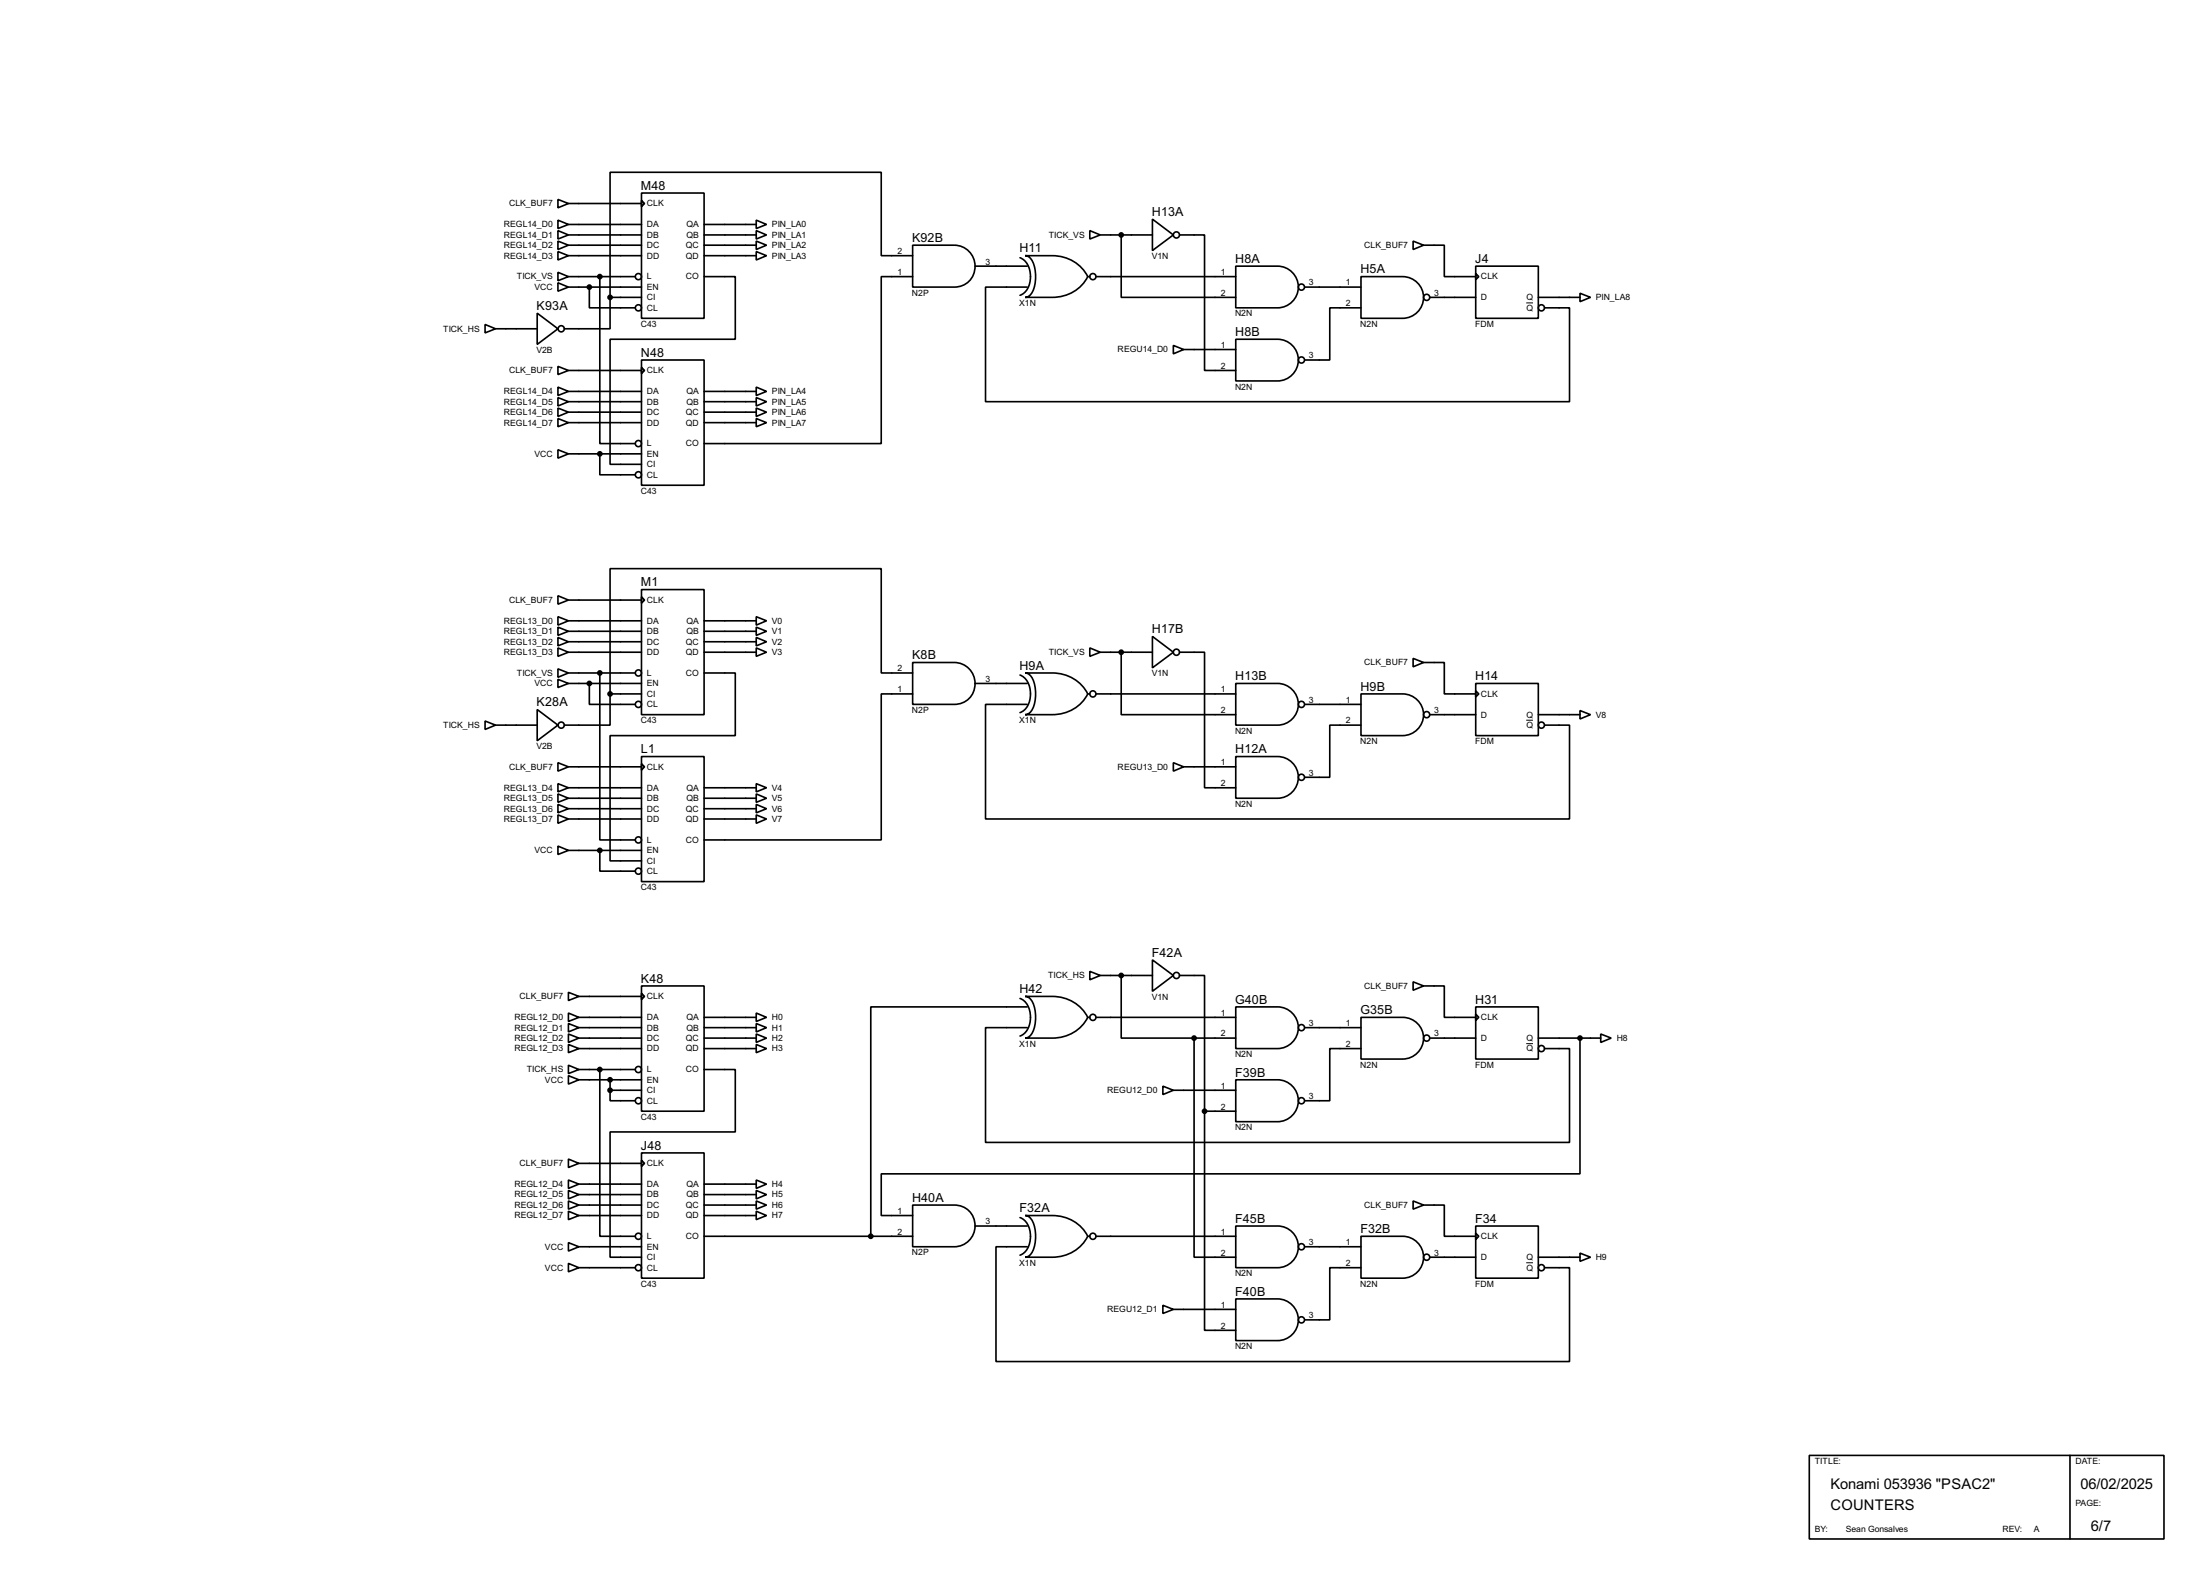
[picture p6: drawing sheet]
<svg xmlns="http://www.w3.org/2000/svg" width="536mm" height="383mm" viewBox="0 0 536 383" stroke-linecap="round" stroke-linejoin="round" font-family="sans-serif">
<g fill="none" stroke="#000" stroke-width=".4">
<path d="M135.9 48.6l2.6 1-2.6 1zM135.9 53.6l2.6 1.1-2.6 1zM135.9 56.2l2.6 1-2.6 1zM135.9 58.7l2.6 1-2.6 1.1zM138.5 57.2h17.8M138.5 49.6h17.8M138.5 54.7h17.8M138.5 59.7h17.8M156.3 47h15.2v30.5h-15.2zM156.3 48.8l.7 .8-.7 .7zM171.5 57.2h12.7M171.5 54.7h12.7"/>
<path d="M171.5 59.7h12.7M184.2 53.6l2.5 1.1-2.5 1zM184.2 56.2l2.5 1-2.5 1zM184.2 58.7l2.5 1-2.5 1.1zM222.3 59.7h10.2a5.1 5.1 0 0 1 5 5.1 5.1 5.1 0 0 1-5 5.1h-10.2zM265.5 56.2l2.5 1-2.5 1zM268 57.2h12.7M273.1 57.2v15.2h27.9M280.7 53.4l5.1 3.8-5.1 3.8zM287.3 57.2h6.1v33h7.6M344.2 58.7l2.6 1-2.6 1.1zM346.8 59.7h5v7.7h7.7"/>
<path d="M118.2 79l2.5 1.1-2.5 1zM130.9 76.3l5 3.8-5 3.8zM135.9 66.3l2.6 1.1-2.6 1zM135.9 61.3l2.6 1-2.6 1zM135.9 68.9l2.6 1-2.6 1zM138.5 67.4h16.2M138.5 69.9h17.8M138.5 62.3h17.8M143.6 69.9v5.1h11.1M146.1 67.4v40.6h8.6M148.6 72.4v7.7h-11.1M148.6 72.4h7.7"/>
<path d="M171.5 67.4h7.6v15.2h-30.5v30.5h7.7M171.5 62.3h12.7M184.2 61.3l2.5 1-2.5 1zM222.3 67.4h-7.6v40.6h-43.2M222.3 62.3h-7.6v-20.3h-66.1v30.4M237.5 64.8h12.7M248.5 62.8a5.2 5.2 0 0 1 2.3 6.2 3.9 3.9 0 0 1-2.3 2.9M249.7 62.3h6.6a9.5 9.5 0 0 1 8.7 5.1 9.5 9.5 0 0 1-8.7 5h-6.6a3.1 3.1 0 0 0 2.4-3.1 7.8 7.8 0 0 0-1.3-6.6zM250.2 69.9h-10.1v27.9h142.2v-22.8h-6.1M265 67.4h.5M267 67.4h34M301 64.8h10.2a5.1 5.1 0 0 1 5.1 5.1 5.1 5.1 0 0 1-5.1 5.1h-10.2z"/>
<path d="M317.8 69.9h13.7M331.5 67.4h10.2a5.1 5.1 0 0 1 5.1 5 5.1 5.1 0 0 1-5.1 5.1h-10.2zM331.5 75h-7.6v12.7h-6.1M348.3 72.4h11.2M359.5 64.8h15.2v12.7h-15.2zM359.5 66.6l.7 .8-.7 .7zM374.7 72.4h10.2M384.9 71.4l2.5 1-2.5 1.1zM120.7 80.1h10.2M135.9 89.2l2.6 1-2.6 1zM135.9 94.3l2.6 1-2.6 1zM135.9 96.8l2.6 1-2.6 1.1z"/>
<path d="M135.9 99.4l2.6 1-2.6 1zM138.5 90.2h17.8M138.5 95.3h17.8M138.5 97.8h17.8M156.3 87.7h15.2v30.5h-15.2zM156.3 89.5l.7 .7-.7 .8zM171.5 95.3h12.7M171.5 97.8h12.7M184.2 94.3l2.5 1-2.5 1zM184.2 96.8l2.5 1-2.5 1.1zM184.2 99.4l2.5 1-2.5 1zM285.8 84.1l2.5 1-2.5 1.1z"/>
<path d="M288.3 85.1h12.7M301 82.6h10.2a5.1 5.1 0 0 1 5.1 5.1 5.1 5.1 0 0 1-5.1 5.1h-10.2zM135.9 101.9l2.6 1-2.6 1zM135.9 109.5l2.6 1-2.6 1.1zM138.5 100.4h17.8M138.5 102.9h17.8M138.5 110.5h17.8M146.1 110.5v5.1h8.6M171.5 100.4h12.7M171.5 102.9h12.7M184.2 101.9l2.5 1-2.5 1zM135.9 145.1l2.6 1-2.6 1z"/>
<path d="M135.9 150.2l2.6 1-2.6 1zM135.9 152.7l2.6 1-2.6 1zM135.9 155.2l2.6 1.1-2.6 1zM135.9 157.8l2.6 1-2.6 1zM138.5 158.8h17.8M138.5 146.1h17.8M138.5 151.2h17.8M138.5 153.7h17.8M138.5 156.3h17.8M156.3 143.6h15.2v30.4h-15.2zM156.3 145.3l.7 .8-.7 .8zM171.5 158.8h12.7"/>
<path d="M171.5 151.2h12.7M171.5 153.7h12.7M171.5 156.3h12.7M184.2 150.2l2.5 1-2.5 1zM184.2 152.7l2.5 1-2.5 1zM184.2 155.2l2.5 1.1-2.5 1zM184.2 157.8l2.5 1-2.5 1zM265.5 157.8l2.5 1-2.5 1zM268 158.8h12.7M273.1 158.8v15.2h27.9M280.7 155l5.1 3.8-5.1 3.8zM287.3 158.8h6.1v33h7.6"/>
<path d="M118.2 175.6l2.5 1-2.5 1zM120.7 176.6h10.2M130.9 172.8l5 3.8-5 3.8zM135.9 165.4l2.6 1-2.6 1zM135.9 162.9l2.6 1-2.6 1zM138.5 163.9h16.2M138.5 166.4h17.8M143.6 166.4v5.1h11.1M146.1 163.9v40.6h8.6M148.6 169v7.6h-11.1M148.6 169h7.7M171.5 163.9h7.6v15.2h-30.5v30.5h7.7"/>
<path d="M222.3 161.3h10.2a5.1 5.1 0 0 1 5 5.1 5.1 5.1 0 0 1-5 5.1h-10.2zM222.3 169h-7.6v35.5h-43.2M222.3 163.9h-7.6v-25.4h-66.1v30.5M237.5 166.4h12.7M248.5 164.4a5.2 5.2 0 0 1 2.3 6.2 3.9 3.9 0 0 1-2.3 2.9M249.7 163.9h6.6a9.5 9.5 0 0 1 8.7 5.1 9.5 9.5 0 0 1-8.7 5h-6.6a3.1 3.1 0 0 0 2.4-3.1 7.8 7.8 0 0 0-1.3-6.6zM250.2 171.5h-10.1v27.9h142.2v-22.8h-6.1M265 169h.5M267 169h34M301 166.4h10.2a5.1 5.1 0 0 1 5.1 5.1 5.1 5.1 0 0 1-5.1 5.1h-10.2zM317.8 171.5h13.7M331.5 169h10.2a5.1 5.1 0 0 1 5.1 5 5.1 5.1 0 0 1-5.1 5.1h-10.2z"/>
<path d="M331.5 176.6h-7.6v12.7h-6.1M344.2 160.3l2.6 1-2.6 1.1zM346.8 161.3h5v7.7h7.7M348.3 174h11.2M359.5 166.4h15.2v12.7h-15.2zM359.5 168.2l.7 .8-.7 .7zM374.7 174h10.2M384.9 173l2.5 1-2.5 1.1zM135.9 185.7l2.6 1-2.6 1.1zM135.9 190.8l2.6 1-2.6 1zM135.9 193.3l2.6 1.1-2.6 1zM135.9 195.9l2.6 1-2.6 1z"/>
<path d="M135.9 198.4l2.6 1-2.6 1.1zM138.5 186.7h17.8M138.5 191.8h17.8M138.5 194.4h17.8M138.5 196.9h17.8M138.5 199.4h17.8M156.3 184.2h15.2v30.5h-15.2zM156.3 186l.7 .7-.7 .8zM171.5 191.8h12.7M171.5 194.4h12.7M171.5 196.9h12.7M171.5 199.4h12.7"/>
<path d="M184.2 190.8l2.5 1-2.5 1zM184.2 193.3l2.5 1.1-2.5 1zM184.2 195.9l2.5 1-2.5 1zM184.2 198.4l2.5 1-2.5 1.1zM285.8 185.7l2.5 1-2.5 1.1zM288.3 186.7h12.7M301 184.2h10.2a5.1 5.1 0 0 1 5.1 5.1 5.1 5.1 0 0 1-5.1 5.1h-10.2zM135.9 206l2.6 1.1-2.6 1zM138.5 207.1h17.8M146.1 207.1v5h8.6M265.5 236.5l2.5 1-2.5 1.1zM268 237.5h12.7"/>
<path d="M273.1 237.5v15.3h17.8M280.7 233.7l5.1 3.8-5.1 3.9zM287.3 237.5h6.1v33.1M344.2 239.1l2.6 1-2.6 1zM138.5 241.6l2.5 1-2.5 1zM138.5 259.4l2.5 1-2.5 1zM138.5 246.7l2.5 1-2.5 1zM138.5 249.2l2.5 1-2.5 1.1zM138.5 251.8l2.5 1-2.5 1zM138.5 254.3l2.5 1-2.5 1zM141 247.7h15.3M141 250.2h15.3"/>
<path d="M141 252.8h15.3M141 242.6h15.3M141 255.3h15.3M156.3 240.1h15.2v30.5h-15.2zM156.3 241.9l.7 .7-.7 .8zM171.5 247.7h12.7M171.5 250.2h12.7M171.5 252.8h12.7M171.5 255.3h12.7M184.2 246.7l2.5 1-2.5 1zM184.2 249.2l2.5 1-2.5 1.1zM184.2 251.8l2.5 1-2.5 1z"/>
<path d="M184.2 254.3l2.5 1-2.5 1zM248.5 243.1a5.1 5.1 0 0 1 2.3 6.2 4 4 0 0 1-2.3 3M249.7 242.6h6.6a9.5 9.5 0 0 1 8.7 5.1 9.5 9.5 0 0 1-8.7 5.1h-6.6a3.2 3.2 0 0 0 2.4-3.2 7.8 7.8 0 0 0-1.3-6.6zM250.2 250.2h-10.1v28h142.2v-22.9h-6.1M250.2 245.2h-38.1v55.8M265 247.7h.5M267 247.7h34M290.9 252.8v53.3h10.1M290.9 252.8h10.1M301 245.2h10.2a5.1 5.1 0 0 1 5.1 5 5.1 5.1 0 0 1-5.1 5.1h-10.2zM317.8 250.2h13.7M331.5 247.7h10.2a5.1 5.1 0 0 1 5.1 5.1 5.1 5.1 0 0 1-5.1 5.1h-10.2z"/>
<path d="M331.5 255.3h-7.6v12.7h-6.1M346.8 240.1h5v7.6h7.7M348.3 252.8h11.2M359.5 245.2h15.2v12.7h-15.2zM359.5 246.9l.7 .8-.7 .8zM374.7 252.8h15.2M384.9 252.8v33h-170.2v10.2h7.6M389.9 251.8l2.6 1-2.6 1zM138.5 261.9l2.5 1-2.5 1.1zM141 260.4h13.7M141 262.9h15.3M146.1 260.4v40.6h8.6"/>
<path d="M148.6 265.5v2.5h6.1M148.6 262.9v2.6M148.6 265.5h7.7M171.5 260.4h7.6v15.2h-30.5v30.5h7.7M283.3 264.5l2.5 1-2.5 1zM285.8 265.5h15.2M293.4 270.6v53.3h7.6M293.4 270.6h7.6M301 262.9h10.2a5.1 5.1 0 0 1 5.1 5.1 5.1 5.1 0 0 1-5.1 5.1h-10.2zM138.5 287.3l2.5 1-2.5 1.1zM138.5 282.2l2.5 1.1-2.5 1zM138.5 289.9l2.5 1-2.5 1z"/>
<path d="M138.5 292.4l2.5 1-2.5 1zM138.5 294.9l2.5 1.1-2.5 1zM141 283.3h15.3M141 288.3h15.3M141 293.4h15.3M141 290.9h15.3M141 296h15.3M156.3 280.7h15.2v30.5h-15.2zM156.3 282.5l.7 .8-.7 .7zM171.5 288.3h12.7M171.5 293.4h12.7M171.5 290.9h12.7"/>
<path d="M171.5 296h12.7M184.2 287.3l2.5 1-2.5 1.1zM184.2 289.9l2.5 1-2.5 1zM184.2 292.4l2.5 1-2.5 1zM184.2 294.9l2.5 1.1-2.5 1zM222.3 293.4h10.2a5.1 5.1 0 0 1 5 5.1 5.1 5.1 0 0 1-5 5.1h-10.2zM237.5 298.5h12.7M248.5 296.5a5.1 5.1 0 0 1 2.3 6.1 3.9 3.9 0 0 1-2.3 3M249.7 296h6.6a9.5 9.5 0 0 1 8.7 5 9.5 9.5 0 0 1-8.7 5.1h-6.6a3.2 3.2 0 0 0 2.4-3.1 7.7 7.7 0 0 0-1.3-6.6zM301 298.5h10.2a5.1 5.1 0 0 1 5.1 5.1 5.1 5.1 0 0 1-5.1 5.1h-10.2zM344.2 292.4l2.6 1-2.6 1zM346.8 293.4h5v7.6h7.7"/>
<path d="M359.5 298.5h15.2v12.7h-15.2zM138.5 307.6l2.5 1.1-2.5 1zM138.5 302.6l2.5 1-2.5 1zM141 303.6h15.3M141 308.7h13.7M171.5 301h50.8M250.2 303.6h-7.6v27.9h139.7v-22.8h-6.1M265 301h.5M267 301h34M283.3 317.8l2.5 1-2.5 1zM285.8 318.8h15.2M301 316.3h10.2a5.1 5.1 0 0 1 5.1 5 5.1 5.1 0 0 1-5.1 5.1h-10.2z"/>
<path d="M317.8 303.6h13.7M331.5 301h10.2a5.1 5.1 0 0 1 5.1 5.1 5.1 5.1 0 0 1-5.1 5.1h-10.2zM331.5 308.7h-7.6v12.7h-6.1M348.3 306.1h11.2M359.5 300.3l.7 .7-.7 .8zM374.7 306.1h10.2M384.9 305.1l2.5 1-2.5 1zM440.7 354.4h86.4v20.3h-86.4zM504.2 354.4v20.3"/>
<circle cx="286.5" cy="57.2" r=".75"/>
<circle cx="155.5" cy="67.4" r=".75"/>
<circle cx="155.5" cy="75" r=".75"/>
<circle cx="266.2" cy="67.4" r=".75"/>
<circle cx="317" cy="69.9" r=".75"/>
<circle cx="347.5" cy="72.4" r=".75"/>
<circle cx="375.4" cy="75" r=".75"/>
<circle cx="136.7" cy="80.1" r=".75"/>
<circle cx="317" cy="87.7" r=".75"/>
<circle cx="155.5" cy="108" r=".75"/>
<circle cx="155.5" cy="115.6" r=".75"/>
<circle cx="286.5" cy="158.8" r=".75"/>
<circle cx="136.7" cy="176.6" r=".75"/>
<circle cx="155.5" cy="163.9" r=".75"/>
<circle cx="155.5" cy="171.5" r=".75"/>
<circle cx="266.2" cy="169" r=".75"/>
<circle cx="317" cy="171.5" r=".75"/>
<circle cx="347.5" cy="174" r=".75"/>
<circle cx="375.4" cy="176.6" r=".75"/>
<circle cx="317" cy="189.3" r=".75"/>
<circle cx="155.5" cy="212.1" r=".75"/>
<circle cx="155.5" cy="204.5" r=".75"/>
<circle cx="286.5" cy="237.5" r=".75"/>
<circle cx="266.2" cy="247.7" r=".75"/>
<circle cx="317" cy="250.2" r=".75"/>
<circle cx="347.5" cy="252.8" r=".75"/>
<circle cx="375.4" cy="255.3" r=".75"/>
<circle cx="155.5" cy="268" r=".75"/>
<circle cx="155.5" cy="260.4" r=".75"/>
<circle cx="317" cy="268" r=".75"/>
<circle cx="155.5" cy="301" r=".75"/>
<circle cx="155.5" cy="308.7" r=".75"/>
<circle cx="266.2" cy="301" r=".75"/>
<circle cx="317" cy="303.6" r=".75"/>
<circle cx="347.5" cy="306.1" r=".75"/>
<circle cx="375.4" cy="308.7" r=".75"/>
<circle cx="317" cy="321.4" r=".75"/>
</g>
<g fill="#000" stroke="#000" stroke-width=".4">
<circle cx="273.1" cy="57.2" r=".5"/>
<circle cx="143.5" cy="69.9" r=".5"/>
<circle cx="146.1" cy="67.4" r=".5"/>
<circle cx="148.6" cy="72.4" r=".5"/>
<circle cx="146.1" cy="110.5" r=".5"/>
<circle cx="273.1" cy="158.8" r=".5"/>
<circle cx="143.5" cy="166.4" r=".5"/>
<circle cx="146.1" cy="163.9" r=".5"/>
<circle cx="148.6" cy="169" r=".5"/>
<circle cx="146.1" cy="207.1" r=".5"/>
<circle cx="273.1" cy="237.5" r=".5"/>
<circle cx="290.8" cy="252.8" r=".5"/>
<circle cx="384.8" cy="252.8" r=".5"/>
<circle cx="146.1" cy="260.4" r=".5"/>
<circle cx="148.6" cy="265.5" r=".5"/>
<circle cx="148.6" cy="262.9" r=".5"/>
<circle cx="293.4" cy="270.6" r=".5"/>
<circle cx="212.1" cy="301" r=".5"/>
</g>
<path d="M371.8 73.8h1.6M371.8 175.4h1.6M371.8 254.1h1.6M371.8 307.5h1.6" fill="none" stroke="#000" stroke-width=".24"/>
<g font-size="4">
<text x="445.9" y="362.5">Konami 053936 &quot;PSAC2&quot;</text>
<text x="506.8" y="362.5">06/02/2025</text>
<text x="445.9" y="367.6">COUNTERS</text>
<text x="509.3" y="372.7">6/7</text>
</g>
<g font-size="3.4">
<text x="156.1" y="46.2">M48</text>
<text x="280.6" y="52.6">H13A</text>
<text x="222.2" y="58.9">K92B</text>
<text x="248.3" y="61.4">H11</text>
<text x="300.9" y="64">H8A</text>
<text x="359.3" y="64">J4</text>
<text x="331.4" y="66.6">H5A</text>
<text x="130.7" y="75.5">K93A</text>
<text x="300.9" y="81.8">H8B</text>
<text x="156.1" y="86.8">N48</text>
<text x="156.1" y="142.8">M1</text>
<text x="280.6" y="154.2">H17B</text>
<text x="222.2" y="160.5">K8B</text>
<text x="248.3" y="163">H9A</text>
<text x="300.9" y="165.6">H13B</text>
<text x="359.3" y="165.6">H14</text>
<text x="130.7" y="172">K28A</text>
<text x="331.4" y="168.2">H9B</text>
<text x="156.1" y="183.4">L1</text>
<text x="300.9" y="183.4">H12A</text>
<text x="280.6" y="232.9">F42A</text>
<text x="156.1" y="239.3">K48</text>
<text x="248.3" y="241.8">H42</text>
<text x="300.9" y="244.4">G40B</text>
<text x="359.3" y="244.4">H31</text>
<text x="331.4" y="246.9">G35B</text>
<text x="300.9" y="262.1">F39B</text>
<text x="156.1" y="279.9">J48</text>
<text x="222.2" y="292.6">H40A</text>
<text x="248.3" y="295.2">F32A</text>
<text x="300.9" y="297.7">F45B</text>
<text x="359.3" y="297.7">F34</text>
<text x="331.4" y="300.2">F32B</text>
<text x="300.9" y="315.5">F40B</text>
</g>
<g font-size="2.4">
<text x="124" y="50.2">CLK_BUF7</text>
<text x="157.5" y="50.2">CLK</text>
<text x="122.7" y="55.4">REGL14_D0</text>
<text x="122.7" y="57.9">REGL14_D1</text>
<text x="157.5" y="55.4">DA</text>
<text x="157.5" y="57.9">DB</text>
<text x="167.2" y="55.4">QA</text>
<text x="167.2" y="57.9">QB</text>
<text x="188" y="55.4">PIN_LA0</text>
<text x="188" y="57.9">PIN_LA1</text>
<text x="255.4" y="57.9">TICK_VS</text>
<text x="122.7" y="60.4">REGL14_D2</text>
<text x="122.7" y="62.9">REGL14_D3</text>
<text x="157.5" y="60.4">DC</text>
<text x="157.5" y="62.9">DD</text>
<text x="167" y="60.4">QC</text>
<text x="167" y="62.9">QD</text>
<text x="188" y="60.4">PIN_LA2</text>
<text x="188" y="62.9">PIN_LA3</text>
<text x="218.6" y="61.9">2</text>
<text x="240.1" y="64.4">3</text>
<text x="280.5" y="63.1">V1N</text>
<text x="332.3" y="60.4">CLK_BUF7</text>
<text x="125.9" y="68.1">TICK_VS</text>
<text x="130.2" y="70.6">VCC</text>
<text x="157.5" y="70.6">EN</text>
<text x="157.5" y="68.1">L</text>
<text x="167" y="68.1">CO</text>
<text x="218.6" y="67">1</text>
<text x="222.1" y="72">N2P</text>
<text x="297.4" y="67">1</text>
<text x="297.4" y="72">2</text>
<text x="318.8" y="69.5">3</text>
<text x="327.8" y="69.5">1</text>
<text x="349.3" y="72">3</text>
<text x="360.7" y="68.1">CLK</text>
<text x="157.5" y="73.1">CI</text>
<text x="157.5" y="75.6">CL</text>
<text x="248.3" y="74.5">X1N</text>
<text x="300.8" y="77">N2N</text>
<text x="327.8" y="74.6">2</text>
<text x="360.7" y="73.1">D</text>
<text x="371.8" y="73.1">Q</text>
<text x="371.8" y="75.6">Q</text>
<text x="388.7" y="73.1">PIN_LA8</text>
<text x="107.9" y="80.8">TICK_HS</text>
<text x="156.1" y="79.6">C43</text>
<text x="331.3" y="79.6">N2N</text>
<text x="359.3" y="79.6">FDM</text>
<text x="130.7" y="86">V2B</text>
<text x="272.2" y="85.8">REGU14_D0</text>
<text x="297.4" y="84.7">1</text>
<text x="297.4" y="89.8">2</text>
<text x="318.8" y="87.3">3</text>
<text x="122.7" y="96">REGL14_D4</text>
<text x="124" y="90.9">CLK_BUF7</text>
<text x="157.5" y="90.9">CLK</text>
<text x="157.5" y="96">DA</text>
<text x="167.2" y="96">QA</text>
<text x="188" y="96">PIN_LA4</text>
<text x="300.8" y="94.9">N2N</text>
<text x="122.7" y="98.5">REGL14_D5</text>
<text x="122.7" y="101">REGL14_D6</text>
<text x="157.5" y="98.5">DB</text>
<text x="157.5" y="101">DC</text>
<text x="167" y="101">QC</text>
<text x="167.2" y="98.5">QB</text>
<text x="188" y="98.5">PIN_LA5</text>
<text x="188" y="101">PIN_LA6</text>
<text x="122.7" y="103.6">REGL14_D7</text>
<text x="157.5" y="103.6">DD</text>
<text x="167" y="103.6">QD</text>
<text x="188" y="103.6">PIN_LA7</text>
<text x="130.2" y="111.2">VCC</text>
<text x="157.5" y="111.2">EN</text>
<text x="157.5" y="113.7">CI</text>
<text x="157.5" y="108.7">L</text>
<text x="167" y="108.7">CO</text>
<text x="157.5" y="116.3">CL</text>
<text x="156.1" y="120.3">C43</text>
<text x="124" y="146.8">CLK_BUF7</text>
<text x="157.5" y="146.8">CLK</text>
<text x="122.7" y="151.9">REGL13_D0</text>
<text x="122.7" y="154.4">REGL13_D1</text>
<text x="157.5" y="151.9">DA</text>
<text x="157.5" y="154.4">DB</text>
<text x="167.2" y="151.9">QA</text>
<text x="167.2" y="154.4">QB</text>
<text x="188" y="151.9">V0</text>
<text x="188" y="154.4">V1</text>
<text x="122.7" y="157">REGL13_D2</text>
<text x="122.7" y="159.5">REGL13_D3</text>
<text x="157.5" y="157">DC</text>
<text x="157.5" y="159.5">DD</text>
<text x="167" y="157">QC</text>
<text x="167" y="159.5">QD</text>
<text x="188" y="157">V2</text>
<text x="188" y="159.5">V3</text>
<text x="255.4" y="159.5">TICK_VS</text>
<text x="125.9" y="164.6">TICK_VS</text>
<text x="130.2" y="167.1">VCC</text>
<text x="157.5" y="167.1">EN</text>
<text x="157.5" y="164.6">L</text>
<text x="167" y="164.6">CO</text>
<text x="218.6" y="163.5">2</text>
<text x="240.1" y="166">3</text>
<text x="280.5" y="164.7">V1N</text>
<text x="332.3" y="162">CLK_BUF7</text>
<text x="157.5" y="169.7">CI</text>
<text x="157.5" y="172.2">CL</text>
<text x="218.6" y="168.6">1</text>
<text x="222.1" y="173.6">N2P</text>
<text x="297.4" y="168.6">1</text>
<text x="297.4" y="173.6">2</text>
<text x="318.8" y="171.1">3</text>
<text x="327.8" y="171.1">1</text>
<text x="349.3" y="173.6">3</text>
<text x="360.7" y="169.7">CLK</text>
<text x="107.9" y="177.3">TICK_HS</text>
<text x="156.1" y="176.1">C43</text>
<text x="248.3" y="176.1">X1N</text>
<text x="300.8" y="178.7">N2N</text>
<text x="327.8" y="176.2">2</text>
<text x="360.7" y="174.7">D</text>
<text x="371.8" y="174.7">Q</text>
<text x="371.8" y="177.3">Q</text>
<text x="388.7" y="174.7">V8</text>
<text x="130.7" y="182.5">V2B</text>
<text x="331.3" y="181.2">N2N</text>
<text x="359.3" y="181.2">FDM</text>
<text x="124" y="187.4">CLK_BUF7</text>
<text x="157.5" y="187.4">CLK</text>
<text x="272.2" y="187.4">REGU13_D0</text>
<text x="297.4" y="186.3">1</text>
<text x="297.4" y="191.4">2</text>
<text x="318.8" y="188.9">3</text>
<text x="122.7" y="192.5">REGL13_D4</text>
<text x="122.7" y="195.1">REGL13_D5</text>
<text x="122.7" y="197.6">REGL13_D6</text>
<text x="157.5" y="192.5">DA</text>
<text x="157.5" y="195.1">DB</text>
<text x="157.5" y="197.6">DC</text>
<text x="167" y="197.6">QC</text>
<text x="167.2" y="192.5">QA</text>
<text x="167.2" y="195.1">QB</text>
<text x="188" y="192.5">V4</text>
<text x="188" y="195.1">V5</text>
<text x="188" y="197.6">V6</text>
<text x="300.8" y="196.5">N2N</text>
<text x="122.7" y="200.1">REGL13_D7</text>
<text x="157.5" y="200.1">DD</text>
<text x="167" y="200.1">QD</text>
<text x="188" y="200.1">V7</text>
<text x="130.2" y="207.8">VCC</text>
<text x="157.5" y="207.8">EN</text>
<text x="157.5" y="205.2">L</text>
<text x="167" y="205.2">CO</text>
<text x="157.5" y="210.3">CI</text>
<text x="157.5" y="212.8">CL</text>
<text x="156.1" y="216.8">C43</text>
<text x="255.3" y="238.2">TICK_HS</text>
<text x="126.5" y="243.3">CLK_BUF7</text>
<text x="157.5" y="243.3">CLK</text>
<text x="280.5" y="243.5">V1N</text>
<text x="332.3" y="240.8">CLK_BUF7</text>
<text x="125.3" y="248.4">REGL12_D0</text>
<text x="125.3" y="250.9">REGL12_D1</text>
<text x="157.5" y="248.4">DA</text>
<text x="157.5" y="250.9">DB</text>
<text x="167.2" y="248.4">QA</text>
<text x="167.2" y="250.9">QB</text>
<text x="188" y="248.4">H0</text>
<text x="188" y="250.9">H1</text>
<text x="297.4" y="247.3">1</text>
<text x="318.8" y="249.8">3</text>
<text x="327.8" y="249.8">1</text>
<text x="360.7" y="248.4">CLK</text>
<text x="125.3" y="253.5">REGL12_D2</text>
<text x="125.3" y="256">REGL12_D3</text>
<text x="157.5" y="253.5">DC</text>
<text x="157.5" y="256">DD</text>
<text x="167" y="253.5">QC</text>
<text x="167" y="256">QD</text>
<text x="188" y="253.5">H2</text>
<text x="188" y="256">H3</text>
<text x="248.3" y="254.9">X1N</text>
<text x="297.4" y="252.4">2</text>
<text x="300.8" y="257.4">N2N</text>
<text x="327.8" y="254.9">2</text>
<text x="349.3" y="252.4">3</text>
<text x="360.7" y="253.5">D</text>
<text x="371.8" y="253.5">Q</text>
<text x="371.8" y="256">Q</text>
<text x="393.8" y="253.5">H8</text>
<text x="128.3" y="261.1">TICK_HS</text>
<text x="132.7" y="263.6">VCC</text>
<text x="157.5" y="263.6">EN</text>
<text x="157.5" y="261.1">L</text>
<text x="167" y="261.1">CO</text>
<text x="331.3" y="260">N2N</text>
<text x="359.3" y="260">FDM</text>
<text x="157.5" y="266.2">CI</text>
<text x="157.5" y="268.7">CL</text>
<text x="269.7" y="266.2">REGU12_D0</text>
<text x="297.4" y="265.1">1</text>
<text x="318.8" y="267.6">3</text>
<text x="156.1" y="272.7">C43</text>
<text x="297.4" y="270.2">2</text>
<text x="300.8" y="275.2">N2N</text>
<text x="126.5" y="284">CLK_BUF7</text>
<text x="157.5" y="284">CLK</text>
<text x="125.3" y="289">REGL12_D4</text>
<text x="125.3" y="291.6">REGL12_D5</text>
<text x="157.5" y="289">DA</text>
<text x="157.5" y="291.6">DB</text>
<text x="167.2" y="289">QA</text>
<text x="167.2" y="291.6">QB</text>
<text x="188" y="289">H4</text>
<text x="188" y="291.6">H5</text>
<text x="125.3" y="294.1">REGL12_D6</text>
<text x="125.3" y="296.7">REGL12_D7</text>
<text x="157.5" y="294.1">DC</text>
<text x="157.5" y="296.7">DD</text>
<text x="167" y="294.1">QC</text>
<text x="167" y="296.7">QD</text>
<text x="188" y="294.1">H6</text>
<text x="188" y="296.7">H7</text>
<text x="218.6" y="295.6">1</text>
<text x="240.1" y="298.1">3</text>
<text x="332.3" y="294.1">CLK_BUF7</text>
<text x="132.7" y="304.3">VCC</text>
<text x="157.5" y="304.3">EN</text>
<text x="157.5" y="301.7">L</text>
<text x="167" y="301.7">CO</text>
<text x="218.6" y="300.6">2</text>
<text x="222.1" y="305.7">N2P</text>
<text x="297.4" y="300.6">1</text>
<text x="297.4" y="305.7">2</text>
<text x="318.8" y="303.2">3</text>
<text x="327.8" y="303.2">1</text>
<text x="349.3" y="305.7">3</text>
<text x="360.7" y="301.7">CLK</text>
<text x="132.7" y="309.4">VCC</text>
<text x="157.5" y="306.8">CI</text>
<text x="157.5" y="309.4">CL</text>
<text x="248.3" y="308.2">X1N</text>
<text x="300.8" y="310.8">N2N</text>
<text x="327.8" y="308.3">2</text>
<text x="360.7" y="306.8">D</text>
<text x="371.8" y="306.8">Q</text>
<text x="371.8" y="309.4">Q</text>
<text x="388.7" y="306.8">H9</text>
<text x="156.1" y="313.3">C43</text>
<text x="331.3" y="313.3">N2N</text>
<text x="359.3" y="313.3">FDM</text>
<text x="269.7" y="319.5">REGU12_D1</text>
<text x="297.4" y="318.4">1</text>
<text x="297.4" y="323.5">2</text>
<text x="318.8" y="321">3</text>
<text x="300.8" y="328.5">N2N</text>
<text x="442" y="356.5">TITLE:</text>
<text x="505.5" y="356.5">DATE:</text>
<text x="505.5" y="366.7">PAGE:</text>
<text x="442" y="373">BY:</text>
<text x="449.6" y="373">Sean Gonsalves</text>
<text x="487.7" y="373">REV:</text>
<text x="495.4" y="373">A</text>
</g>
</svg>
